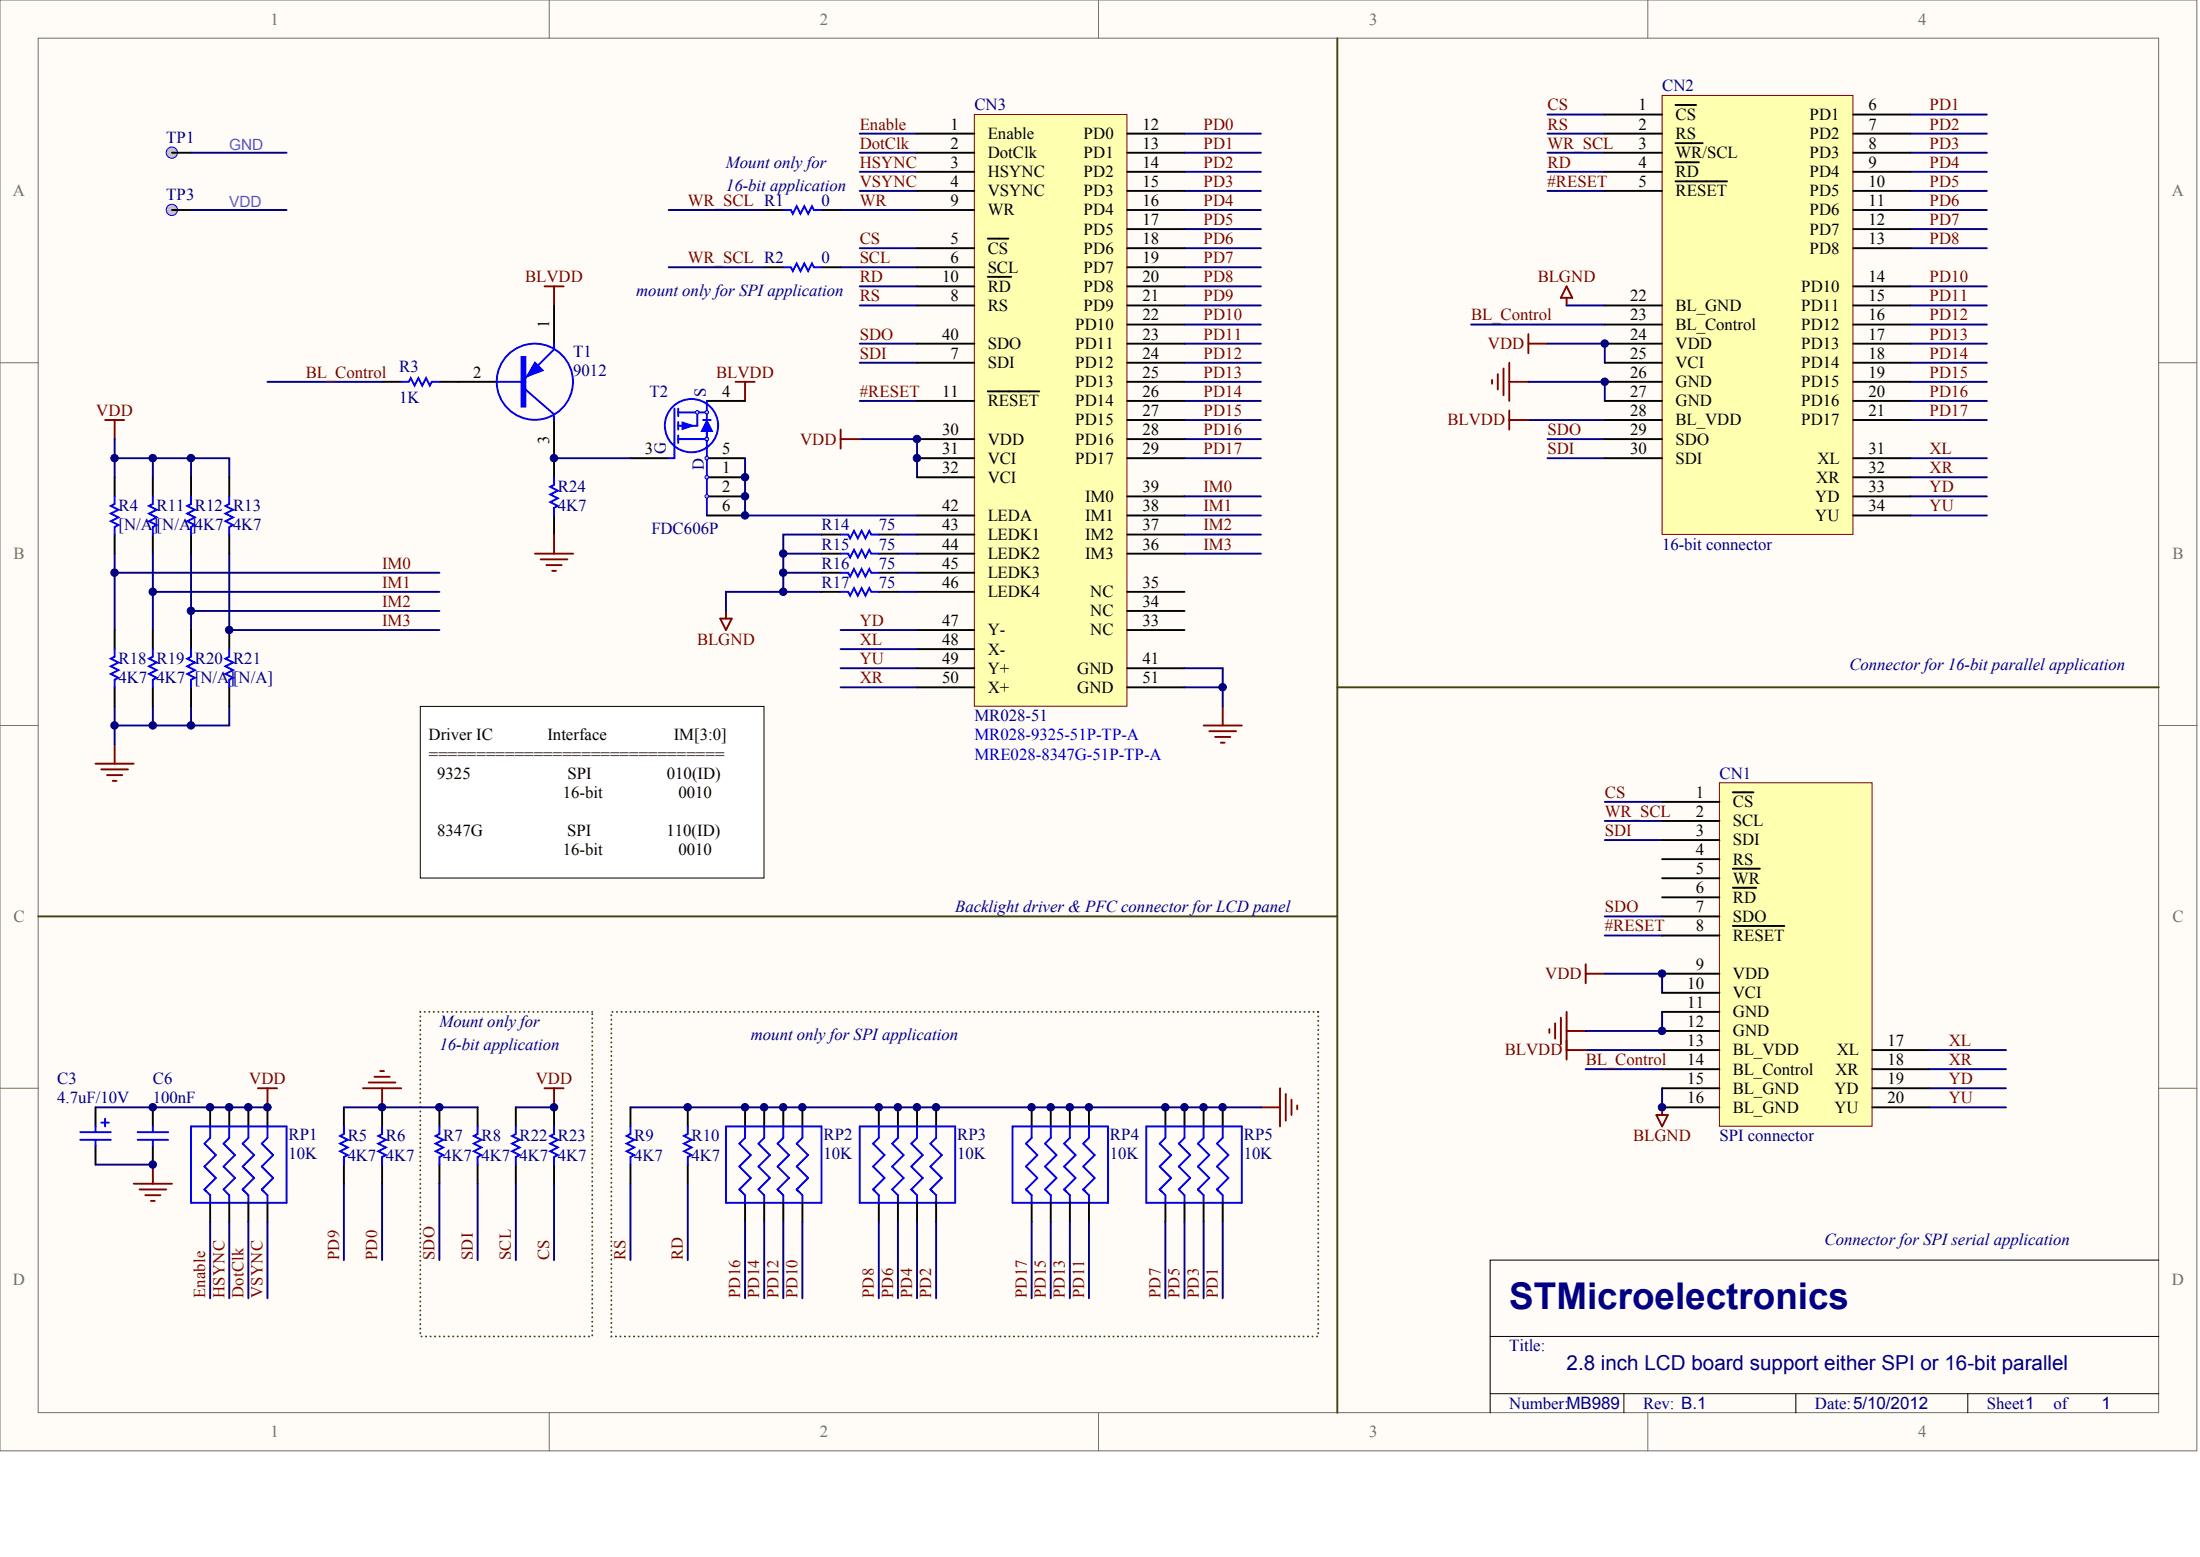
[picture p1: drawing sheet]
<svg xmlns="http://www.w3.org/2000/svg" width="840mm" height="594mm" viewBox="0 0 840 594" stroke-linecap="round" stroke-linejoin="round" font-family="sans-serif">
<g fill="#fffcf8" stroke="#716f64" stroke-width=".38">
<path d="M0 0h838.4v553.6h-838.4z"/>
<path d="M14.6 14.6h809.2v524.4h-809.2z"/>
</g>
<path d="M209.6 0v14.6M419.2 0v14.6M628.9 0v14.6M0 138.4h14.6M823.9 138.4h14.6M0 276.8h14.6M823.9 276.8h14.6M0 415.2h14.6M823.9 415.2h14.6M209.6 539.1v14.5M419.2 539.1v14.5M628.9 539.1v14.5" fill="none" stroke="#716f64" stroke-width=".38"/>
<path d="M823.9 480.8h-255.2v58.3M568.7 509.9h255.2M568.7 531.8h255.2M619.7 531.8v7.3M685.4 531.8v7.3M751 531.8v7.3" fill="none" stroke="#000" stroke-width=".38"/>
<g fill="none" stroke="#000080" stroke-width=".73">
<path d="M328.1 51h21.9M328.1 58.3h21.9M452.1 51h29.1M452.1 58.3h29.1M590.6 51h21.9M590.6 58.3h21.9M590.6 43.7h21.9M729.1 51h29.2M729.1 58.3h29.2M729.1 43.7h29.2M328.1 65.6h21.9M328.1 72.8h21.9"/>
<path d="M452.1 65.6h29.1M452.1 72.8h29.1M590.6 65.6h21.9M590.6 72.8h21.9M729.1 65.6h29.2M729.1 72.8h29.2M328.1 94.7h21.9M452.1 94.7h29.1M452.1 80.1h29.1M452.1 87.4h29.1M729.1 94.7h29.2M729.1 80.1h29.2"/>
<path d="M729.1 87.4h29.2M320.8 102h29.2M328.1 109.3h21.9M328.1 116.6h21.9M452.1 102h29.1M452.1 109.3h29.1M452.1 116.6h29.1M597.9 116.6h14.6M729.1 109.3h29.2M729.1 116.6h29.2M328.1 131.1h21.9M328.1 138.4h21.9"/>
<path d="M452.1 123.8h29.1M452.1 131.1h29.1M452.1 138.4h29.1M561.4 123.8h51.1M590.6 131.1h21.9v7.3M729.1 123.8h29.2M729.1 131.1h29.2M729.1 138.4h29.2M328.1 153h21.9M452.1 153h29.1M452.1 145.7h29.1M583.3 145.7h29.2v7.3"/>
<path d="M729.1 153h29.2M729.1 145.7h29.2M328.1 167.5h21.9v14.6M452.1 160.3h29.1M452.1 167.5h29.1M452.1 174.8h29.1M583.3 160.3h29.2M590.6 167.5h21.9M590.6 174.8h21.9M729.1 160.3h29.2M612.5 306h21.8M612.5 313.2h21.8"/>
<path d="M612.5 320.5h21.8M612.5 349.7h21.8M612.5 356.9h21.8M612.5 371.5h21.8v7.3M634.3 386.1v7.3h-29.1M605.2 400.7h29.1M605.2 407.9h29.1M634.3 415.2v7.3M36.5 422.5h65.6M240.6 422.5h240.6M36.5 444.4h21.8M131.2 451.7v29.1"/>
<path d="M145.8 451.7v29.1M167.7 451.7v29.1M182.3 451.7v29.1M240.6 451.7v29.1M262.5 451.7v29.1M80.2 466.2v29.2M87.5 466.2v29.2M94.8 466.2v29.2M102.1 466.2v29.2M284.4 466.2v29.2M291.6 466.2v29.2M298.9 466.2v29.2"/>
<path d="M306.2 466.2v29.2M335.4 466.2v29.2M342.7 466.2v29.2M350 466.2v29.2M357.3 466.2v29.2M393.7 466.2v29.2M401 466.2v29.2M408.3 466.2v29.2M415.6 466.2v29.2M444.8 466.2v29.2M452.1 466.2v29.2M459.3 466.2v29.2"/>
<path d="M466.6 466.2v29.2"/>
</g>
<g fill="none" stroke="#800000" stroke-width=".73">
<path d="M597.9 109.3l2.2 4.3h-4.4zM597.9 113.6v3M576 138.4v14.6M583.3 127.5v7.3M583.3 131.1h7.3M569.4 145v1.4M571.6 142.8v5.8M573.8 140.6v10.2M576 156.6v7.3M576 145.7h7.3M320.8 163.9v7.3M320.8 167.5h7.3"/>
<path d="M576 160.3h7.3M459.3 276.8h14.6M461.5 279h10.2M466.6 269.5v7.3M463.7 281.2h5.8M465.9 283.4h1.5M605.2 367.9v7.3M605.2 371.5h7.3M591.3 392.6v1.5M593.5 390.5v5.8M595.7 388.3v10.2M597.9 386.1v18.2"/>
<path d="M597.9 393.4h7.3M98.4 415.2h7.3M102.1 415.2v7.3M138.5 415.2h14.6M140.7 413h10.2M142.9 410.9h5.8M145.1 408.7h1.5M145.8 415.2v7.3M488.5 415.2v14.6M490.7 417.4v10.2M492.9 419.6v5.8M597.9 400.7h7.3"/>
<path d="M481.2 422.5h7.3M495.1 421.8v1.4M632.1 425.4h4.4l-2.2 4.4zM634.3 422.5v2.9M51 451.7h14.6M53.2 453.8h10.2M55.4 456h5.8M57.6 458.2h1.5M58.3 444.4v7.3"/>
</g>
<g fill="none" stroke="#00f" stroke-width=".73">
<path d="M30.6 432h11.7M30.6 434.9h11.7M36.5 429.8v2.2M36.5 434.9v2.2M38.6 428.3h3M40.1 426.9v2.9M52.5 432h11.7M52.5 434.9h11.7M58.3 429.8v2.2M58.3 434.9v2.2M72.9 429.8h36.5v29.1h-36.5zM80.2 429.8v4.4l-2.2 2.2 4.4 4.3-4.4 4.4 4.4 4.4-4.4 4.3 2.2 2.2v2.9"/>
<path d="M87.5 429.8v4.4l-2.2 2.2 4.4 4.3-4.4 4.4 4.4 4.4-4.4 4.3 2.2 2.2v2.9M94.8 429.8v4.4l-2.2 2.2 4.4 4.3-4.4 4.4 4.4 4.4-4.4 4.3 2.2 2.2v2.9M102.1 429.8v4.4l-2.2 2.2 4.4 4.3-4.4 4.4 4.4 4.4-4.4 4.3 2.2 2.2v2.9M131.2 429.8v2.9l-1.4 .7 2.9 1.5-2.9 1.5 2.9 1.4-2.9 1.5 2.9 1.4-1.5 .8v2.9M145.8 429.8v2.9l-1.4 .7 2.9 1.5-2.9 1.5 2.9 1.4-2.9 1.5 2.9 1.4-1.5 .8v2.9M167.7 429.8v2.9l-1.5 .7 3 1.5-3 1.5 3 1.4-3 1.5 3 1.4-1.5 .8v2.9M182.3 429.8v2.9l-1.5 .7 2.9 1.5-2.9 1.5 2.9 1.4-2.9 1.5 2.9 1.4-1.4 .8v2.9M240.6 429.8v2.9l-1.5 .7 3 1.5-3 1.5 3 1.4-3 1.5 3 1.4-1.5 .8v2.9M262.5 429.8v2.9l-1.5 .7 2.9 1.5-2.9 1.5 2.9 1.4-2.9 1.5 2.9 1.4-1.4 .8v2.9M277.1 429.8h36.4v29.1h-36.4zM284.4 429.8v4.4l-2.2 2.2 4.3 4.3-4.3 4.4 4.3 4.4-4.3 4.3 2.2 2.2v2.9M291.6 429.8v4.4l-2.1 2.2 4.3 4.3-4.3 4.4 4.3 4.4-4.3 4.3 2.1 2.2v2.9"/>
<path d="M298.9 429.8v4.4l-2.2 2.2 4.4 4.3-4.4 4.4 4.4 4.4-4.4 4.3 2.2 2.2v2.9M306.2 429.8v4.4l-2.2 2.2 4.4 4.3-4.4 4.4 4.4 4.4-4.4 4.3 2.2 2.2v2.9M328.1 429.8h36.5v29.1h-36.5zM335.4 429.8v4.4l-2.2 2.2 4.4 4.3-4.4 4.4 4.4 4.4-4.4 4.3 2.2 2.2v2.9M342.7 429.8v4.4l-2.2 2.2 4.4 4.3-4.4 4.4 4.4 4.4-4.4 4.3 2.2 2.2v2.9M350 429.8v4.4l-2.2 2.2 4.4 4.3-4.4 4.4 4.4 4.4-4.4 4.3 2.2 2.2v2.9M357.3 429.8v4.4l-2.2 2.2 4.4 4.3-4.4 4.4 4.4 4.4-4.4 4.3 2.2 2.2v2.9M386.4 429.8h36.5v29.1h-36.5zM393.7 429.8v4.4l-2.2 2.2 4.4 4.3-4.4 4.4 4.4 4.4-4.4 4.3 2.2 2.2v2.9M401 429.8v4.4l-2.2 2.2 4.4 4.3-4.4 4.4 4.4 4.4-4.4 4.3 2.2 2.2v2.9M408.3 429.8v4.4l-2.2 2.2 4.4 4.3-4.4 4.4 4.4 4.4-4.4 4.3 2.2 2.2v2.9M415.6 429.8v4.4l-2.2 2.2 4.4 4.3-4.4 4.4 4.4 4.4-4.4 4.3 2.2 2.2v2.9"/>
<path d="M437.5 429.8h36.4v29.1h-36.4zM444.8 429.8v4.4l-2.2 2.2 4.3 4.3-4.3 4.4 4.3 4.4-4.3 4.3 2.2 2.2v2.9M452.1 429.8v4.4l-2.2 2.2 4.3 4.3-4.3 4.4 4.3 4.4-4.3 4.3 2.2 2.2v2.9M459.3 429.8v4.4l-2.1 2.2 4.3 4.3-4.3 4.4 4.3 4.4-4.3 4.3 2.1 2.2v2.9M466.6 429.8v4.4l-2.2 2.2 4.4 4.3-4.4 4.4 4.4 4.4-4.4 4.3 2.2 2.2v2.9"/>
</g>
<g fill="none" stroke="#000" stroke-width=".73">
<path d="M36.5 422.5v7.3M36.5 437.1v7.3M58.3 422.5v7.3M58.3 437.1v7.3M80.2 422.5v7.3M87.5 422.5v7.3M94.8 422.5v7.3M102.1 422.5v7.3M131.2 422.5v7.3M145.8 422.5v7.3M167.7 422.5v7.3M182.3 422.5v7.3"/>
<path d="M240.6 422.5v7.3M262.5 422.5v7.3M284.4 422.5v7.3M291.6 422.5v7.3M298.9 422.5v7.3M306.2 422.5v7.3M335.4 422.5v7.3M342.7 422.5v7.3M350 422.5v7.3M357.3 422.5v7.3M393.7 422.5v7.3M401 422.5v7.3"/>
<path d="M408.3 422.5v7.3M415.6 422.5v7.3M444.8 422.5v7.3M452.1 422.5v7.3M459.3 422.5v7.3M466.6 422.5v7.3M80.2 458.9v7.3M87.5 458.9v7.3M94.8 458.9v7.3M102.1 458.9v7.3M131.2 444.4v7.3M145.8 444.4v7.3"/>
<path d="M167.7 444.4v7.3M182.3 444.4v7.3M240.6 444.4v7.3M262.5 444.4v7.3M284.4 458.9v7.3M291.6 458.9v7.3M298.9 458.9v7.3M306.2 458.9v7.3M335.4 458.9v7.3M342.7 458.9v7.3M350 458.9v7.3M357.3 458.9v7.3"/>
<path d="M393.7 458.9v7.3M401 458.9v7.3M408.3 458.9v7.3M415.6 458.9v7.3M444.8 458.9v7.3M452.1 458.9v7.3M459.3 458.9v7.3M466.6 458.9v7.3"/>
</g>
<path d="M510.4 14.6v524.5M510.4 262.2h313.5M14.6 349.7h495.8" fill="none" stroke="#3f4511" stroke-width=".73"/>
<path d="M226 386.1h-65.6v123.8h65.6v-123.8M503.1 386.1h-269.8v123.8h269.8v-123.8" fill="none" stroke="#3f4511" stroke-width=".73" stroke-dasharray="0 1.6"/>
<circle cx="65.6" cy="58.2" r="2.15" fill="#c0c0c0" stroke="#00f" stroke-width=".38"/>
<path d="M65.6 58.3h7.3" fill="none" stroke="#000" stroke-width=".73"/>
<circle cx="65.6" cy="80.1" r="2.15" fill="#c0c0c0" stroke="#00f" stroke-width=".38"/>
<path d="M65.6 80.1h7.3" fill="none" stroke="#000" stroke-width=".73"/>
<path d="M72.9 58.3h36.5M72.9 80.1h36.5" fill="none" stroke="#000080" stroke-width=".73"/>
<path d="M371.8 43.7h58.3v225.8h-58.3z" fill="#ffffb0" stroke="#800000" stroke-width=".38"/>
<g fill="none" stroke="#000" stroke-width=".73">
<path d="M350 51h21.8M350 58.3h21.8M430.2 51h21.9M430.2 58.3h21.9M350 65.6h21.8M350 72.8h21.8M430.2 65.6h21.9M430.2 72.8h21.9M350 94.7h21.8M350 80.1h21.8M377 91.1h7.8M430.2 94.7h21.9"/>
<path d="M430.2 80.1h21.9M430.2 87.4h21.9M350 102h21.8M350 116.6h21.8M350 109.3h21.8M377 105.6h8.9M430.2 102h21.9M430.2 116.6h21.9M430.2 109.3h21.9M350 138.4h21.8M350 131.1h21.8M430.2 138.4h21.9"/>
<path d="M430.2 123.8h21.9M430.2 131.1h21.9M350 153h21.8M377 149.3h19.6M430.2 153h21.9M430.2 145.7h21.9M350 167.5h21.8M350 174.8h21.8M430.2 160.3h21.9M430.2 167.5h21.9M430.2 174.8h21.9M43.7 182.1v7.3"/>
<path d="M58.3 182.1v7.3M350 182.1h21.8M350 196.7h21.8M430.2 196.7h21.9M430.2 189.4h21.9M43.7 204v7.3M58.3 204v7.3M350 211.3h21.8M350 204h21.8M350 218.5h21.8M430.2 211.3h21.9M430.2 204h21.9"/>
<path d="M350 225.8h21.8M430.2 233.1h21.9M430.2 225.8h21.9M350 240.4h21.8M350 255h21.8M350 247.7h21.8M430.2 240.4h21.9M430.2 255h21.9M350 262.2h21.8M430.2 262.2h21.9"/>
</g>
<g fill="none" stroke="#000080" stroke-width=".73">
<path d="M320.8 80.1h29.2M43.7 174.8h43.8v7.3M43.7 167.5v14.6M58.3 174.8v7.3M72.9 174.8v7.3M729.1 174.8h29.2M452.1 189.4h29.1M452.1 196.7h29.1M729.1 189.4h29.2M729.1 196.7h29.2M729.1 182.1h29.2M43.7 211.3v29.1"/>
<path d="M43.7 218.5h124M58.3 211.3v29.1M72.9 211.3v29.1M87.5 211.3v29.1h80.2M298.9 218.5h14.6M298.9 211.3h14.6M313.5 204h-14.6v21.8M342.7 218.5h7.3M342.7 204h7.3M342.7 211.3h7.3M452.1 204h29.1M452.1 211.3h29.1"/>
<path d="M58.3 225.8h109.4M72.9 233.1h94.8M342.7 225.8h7.3M320.8 240.4h29.2M320.8 247.7h29.2M320.8 255h29.2M452.1 255h14.5v14.5M43.7 269.5v14.6M58.3 269.5v7.3M72.9 269.5v7.3M87.5 269.5v7.3h-43.8M320.8 262.2h29.2"/>
<path d="M452.1 262.2h14.5"/>
</g>
<path d="M43.7 189.4v2.9l-1.4 .7 2.9 1.5-2.9 1.5 2.9 1.4-2.9 1.5 2.9 1.4-1.5 .8v2.9M58.3 189.4v2.9l-1.4 .7 2.9 1.5-2.9 1.5 2.9 1.4-2.9 1.5 2.9 1.4-1.5 .8v2.9" fill="none" stroke="#00f" stroke-width=".73"/>
<path d="M280.7 145.7h7.3M284.4 145.7v7.3M40.1 160.3h7.3M43.7 160.3v7.2M36.5 291.4h14.5M38.6 293.6h10.3M40.8 295.8h5.9M43 297.9h1.5M43.7 284.1v7.3" fill="none" stroke="#800000" stroke-width=".73"/>
<path d="M634.3 36.4h72.9v167.5h-72.9z" fill="#ffffb0" stroke="#800000" stroke-width=".38"/>
<g fill="none" stroke="#000" stroke-width=".73">
<path d="M612.5 43.7h21.8M612.5 51h21.8M612.5 58.3h21.8M639.4 40.1h7.9M639.4 54.6h10.4M707.2 43.7h21.9M707.2 51h21.9M707.2 58.3h21.9M612.5 65.6h21.8M612.5 72.8h21.8M639.4 61.9h9M639.4 69.2h19.7"/>
<path d="M707.2 65.6h21.9M707.2 72.8h21.9M707.2 80.1h21.9M707.2 87.4h21.9M707.2 94.7h21.9M612.5 116.6h21.8M707.2 116.6h21.9M707.2 109.3h21.9M612.5 131.1h21.8M612.5 138.4h21.8M612.5 123.8h21.8M707.2 131.1h21.9"/>
<path d="M707.2 138.4h21.9M707.2 123.8h21.9M612.5 145.7h21.8M612.5 153h21.8M707.2 145.7h21.9M707.2 153h21.9M612.5 160.3h21.8M612.5 167.5h21.8M612.5 174.8h21.8M707.2 160.3h21.9M707.2 174.8h21.9M707.2 182.1h21.9"/>
<path d="M707.2 189.4h21.9M707.2 196.7h21.9"/>
</g>
<path d="M656.2 298.7h58.3v131h-58.3z" fill="#ffffb0" stroke="#800000" stroke-width=".38"/>
<g fill="none" stroke="#000" stroke-width=".73">
<path d="M291.6 80.1h7.3M313.5 80.1h7.3M291.6 102h7.3M313.5 102h7.3M269.8 153h14.6M240.6 174.8h14.6M72.9 182.1v7.3M87.5 182.1v7.3M72.9 204v7.3M87.5 204v7.3M313.5 204h7.3M313.5 211.3h7.3"/>
<path d="M313.5 218.5h7.3M335.4 204h7.3M335.4 211.3h7.3M335.4 218.5h7.3M313.5 225.8h7.3M335.4 225.8h7.3M43.7 240.4v7.3M58.3 240.4v7.3M72.9 240.4v7.3M87.5 240.4v7.3M43.7 262.2v7.3M58.3 262.2v7.3"/>
<path d="M72.9 262.2v7.3M87.5 262.2v7.3M634.3 306h21.9M634.3 313.2h21.9M661.3 302.3h7.9M634.3 320.5h21.9M634.3 327.8h21.9M634.3 335.1h21.9M661.3 331.5h10.4M661.3 338.7h9M634.3 342.4h21.9M634.3 356.9h21.9"/>
<path d="M634.3 349.7h21.9M661.3 353.3h19.7M634.3 371.5h21.9M634.3 378.8h21.9M634.3 386.1h21.9M634.3 393.4h21.9M634.3 400.7h21.9M634.3 407.9h21.9M634.3 415.2h21.9M714.5 400.7h21.9M714.5 407.9h21.9M714.5 415.2h21.9"/>
<path d="M196.9 422.5v7.3M211.4 422.5v7.3M634.3 422.5h21.9M714.5 422.5h21.9M196.9 444.4v7.3M211.4 444.4v7.3"/>
</g>
<path d="M255.2 80.1h36.4M255.2 102h36.4M313.5 225.8h-36.4v7.3M736.4 400.7h29.2M736.4 407.9h29.2M736.4 415.2h29.2M131.2 422.5h51.1M196.9 422.5h14.5M736.4 422.5h29.2M196.9 451.7v29.1M211.4 451.7v29.1" fill="none" stroke="#000080" stroke-width=".73"/>
<path d="M274.9 236h4.4l-2.2 4.4zM277.1 233.1v2.9M207.8 415.2h7.3M211.4 415.2v7.3" fill="none" stroke="#800000" stroke-width=".73"/>
<g fill="none" stroke="#00f" stroke-width=".73">
<path d="M298.9 80.1h3l.7 1.5 1.4-2.9 1.5 2.9 1.5-2.9 1.4 2.9 1.5-2.9 .7 1.4h2.9M298.9 102h3l.7 1.4 1.4-2.9 1.5 2.9 1.5-2.9 1.4 2.9 1.5-2.9 .7 1.5h2.9M72.9 189.4v2.9l-1.4 .7 2.9 1.5-2.9 1.5 2.9 1.4-2.9 1.5 2.9 1.4-1.5 .8v2.9M87.5 189.4v2.9l-1.5 .7 3 1.5-3 1.5 3 1.4-3 1.5 3 1.4-1.5 .8v2.9M320.8 204h2.9l.8 1.4 1.4-2.9 1.5 2.9 1.4-2.9 1.5 2.9 1.4-2.9 .8 1.5h2.9M320.8 211.3h2.9l.8 1.4 1.4-2.9 1.5 2.9 1.4-2.9 1.5 2.9 1.4-2.9 .8 1.5h2.9M320.8 218.5h2.9l.8 1.5 1.4-2.9 1.5 2.9 1.4-2.9 1.5 2.9 1.4-2.9 .8 1.4h2.9M320.8 225.8h2.9l.8 1.5 1.4-2.9 1.5 2.9 1.4-2.9 1.5 2.9 1.4-2.9 .8 1.4h2.9M43.7 247.7v2.9l-1.4 .7 2.9 1.5-2.9 1.4 2.9 1.5-2.9 1.4 2.9 1.5-1.5 .7v2.9M58.3 247.7v2.9l-1.4 .7 2.9 1.5-2.9 1.4 2.9 1.5-2.9 1.4 2.9 1.5-1.5 .7v2.9M72.9 247.7v2.9l-1.4 .7 2.9 1.5-2.9 1.4 2.9 1.5-2.9 1.4 2.9 1.5-1.5 .7v2.9M87.5 247.7v2.9l-1.5 .7 3 1.5-3 1.4 3 1.5-3 1.4 3 1.5-1.5 .7v2.9"/>
<path d="M196.9 429.8v2.9l-1.5 .7 2.9 1.5-2.9 1.5 2.9 1.4-2.9 1.5 2.9 1.4-1.4 .8v2.9M211.4 429.8v2.9l-1.4 .7 2.9 1.5-2.9 1.5 2.9 1.4-2.9 1.5 2.9 1.4-1.5 .8v2.9"/>
</g>
<circle cx="269.8" cy="174.8" r=".36" fill="#00f"/>
<g fill="none" stroke="#00f" stroke-width=".73">
<path d="M257.4 155.9v18.9h-2.2M258.8 155.9v2.9M266.1 157.3v5.1h-7.3M269.8 153v4.3M258.8 167.5h7.3M258.8 161v2.9M258.8 166.1v2.9M269.8 160.3v7.2"/>
<circle cx="263.9" cy="162.4" r="10.2"/>
</g>
<path d="M269.8 174.8h14.6" fill="none" stroke="#000" stroke-width=".73"/>
<circle cx="269.7" cy="167.5" r=".69" fill="#c0c0c0" stroke="#00f" stroke-width=".38"/>
<path d="M258.8 157.3h11M266.1 167.5h3.7v29.2" fill="none" stroke="#00f" stroke-width=".73"/>
<g fill="#c0c0c0" stroke="#00f" stroke-width=".38">
<circle cx="269.7" cy="157.3" r=".69"/>
<circle cx="269.7" cy="167.5" r=".69"/>
<circle cx="266.1" cy="157.3" r=".69"/>
</g>
<path d="M269.8 158.1v8.7M268.3 160.3h2.9" fill="none" stroke="#00f" stroke-width=".73"/>
<g fill="#00f" stroke="#00f" stroke-width=".38">
<path d="M260.3 161l4.4 1.4-4.4 1.5z"/>
<path d="M269.8 160.3l2.2 4.3h-4.4z"/>
</g>
<path d="M269.8 182.1h14.6M269.8 189.4h14.6M269.8 196.7h14.6" fill="none" stroke="#000" stroke-width=".73"/>
<g fill="#c0c0c0" stroke="#00f" stroke-width=".38">
<circle cx="269.7" cy="174.8" r=".69"/>
<circle cx="269.7" cy="182.1" r=".69"/>
<circle cx="269.7" cy="189.4" r=".69"/>
</g>
<path d="M102.1 145.7h43.7M211.4 174.8h29.2M284.4 174.8v21.9h65.6" fill="none" stroke="#000080" stroke-width=".73"/>
<path d="M211.4 116.6v14.5M145.8 145.7h7.3M167.7 145.7h21.9M211.4 160.3v21.8M211.4 196.7v7.3" fill="none" stroke="#000" stroke-width=".73"/>
<g fill="none" stroke="#00f" stroke-width=".73">
<path d="M211.4 131.1v2.2l-10.9 10.9M153.1 145.7h2.9l.8-1.5 1.4 2.9 1.5-2.9 1.4 2.9 1.5-2.9 1.5 2.9 .7-1.4h2.9M189.6 145.7h10.9M200.5 148.6l10.9 9.5M211.4 158.8v1.5M211.4 182.1v2.9l-1.4 .8 2.9 1.4-2.9 1.5 2.9 1.4-2.9 1.5 2.9 1.4-1.5 .8v2.9"/>
<circle cx="204.1" cy="145.7" r="14.5"/>
</g>
<path d="M207.8 109.3h7.3M211.4 109.3v7.3M204.2 211.3h14.5M206.3 213.4h10.2M208.5 215.6h5.9M210.7 217.8h1.5M211.4 204v7.3" fill="none" stroke="#800000" stroke-width=".73"/>
<g fill="#00f" stroke="#00f" stroke-width=".73">
<path d="M204.2 138.4l2.9 2.9-5.9 2.2z"/>
<path d="M199 136.2h1.5v19h-1.5z" fill-rule="evenodd"/>
</g>
<path d="M160.4 269.5h131.2v65.5h-131.2z" fill="#fff" stroke="#000" stroke-width=".38"/>
<g fill="#000080" stroke="#000080" stroke-width=".38">
<circle cx="43.7" cy="276.8" r="1.42"/>
<circle cx="43.7" cy="218.5" r="1.42"/>
<circle cx="43.7" cy="174.8" r="1.42"/>
<circle cx="58.3" cy="444.3" r="1.42"/>
<circle cx="58.3" cy="422.5" r="1.42"/>
<circle cx="58.3" cy="276.8" r="1.42"/>
<circle cx="58.3" cy="225.8" r="1.42"/>
<circle cx="58.3" cy="174.8" r="1.42"/>
<circle cx="72.9" cy="276.8" r="1.42"/>
<circle cx="72.9" cy="233.1" r="1.42"/>
<circle cx="72.9" cy="174.8" r="1.42"/>
<circle cx="80.2" cy="422.5" r="1.42"/>
<circle cx="87.5" cy="422.5" r="1.42"/>
<circle cx="87.5" cy="240.4" r="1.42"/>
<circle cx="94.7" cy="422.5" r="1.42"/>
<circle cx="102" cy="422.5" r="1.42"/>
<circle cx="145.8" cy="422.5" r="1.42"/>
<circle cx="167.7" cy="422.5" r="1.42"/>
<circle cx="211.4" cy="422.5" r="1.42"/>
<circle cx="211.4" cy="174.8" r="1.42"/>
<circle cx="262.4" cy="422.5" r="1.42"/>
<circle cx="284.3" cy="422.5" r="1.42"/>
<circle cx="284.3" cy="196.6" r="1.42"/>
<circle cx="284.3" cy="189.4" r="1.42"/>
<circle cx="284.3" cy="182.1" r="1.42"/>
<circle cx="291.6" cy="422.5" r="1.42"/>
<circle cx="298.9" cy="422.5" r="1.42"/>
<circle cx="298.9" cy="225.8" r="1.42"/>
<circle cx="298.9" cy="218.5" r="1.42"/>
<circle cx="298.9" cy="211.2" r="1.42"/>
<circle cx="306.2" cy="422.5" r="1.42"/>
<circle cx="335.4" cy="422.5" r="1.42"/>
<circle cx="342.6" cy="422.5" r="1.42"/>
<circle cx="349.9" cy="422.5" r="1.42"/>
<circle cx="349.9" cy="174.8" r="1.42"/>
<circle cx="349.9" cy="167.5" r="1.42"/>
<circle cx="357.2" cy="422.5" r="1.42"/>
<circle cx="393.7" cy="422.5" r="1.42"/>
<circle cx="401" cy="422.5" r="1.42"/>
<circle cx="408.3" cy="422.5" r="1.42"/>
<circle cx="415.6" cy="422.5" r="1.42"/>
<circle cx="444.7" cy="422.5" r="1.42"/>
<circle cx="452" cy="422.5" r="1.42"/>
<circle cx="459.3" cy="422.5" r="1.42"/>
<circle cx="466.6" cy="422.5" r="1.42"/>
<circle cx="466.6" cy="262.2" r="1.42"/>
<circle cx="612.4" cy="145.7" r="1.42"/>
<circle cx="612.4" cy="131.1" r="1.42"/>
<circle cx="634.3" cy="422.5" r="1.42"/>
<circle cx="634.3" cy="393.3" r="1.42"/>
<circle cx="634.3" cy="371.5" r="1.42"/>
</g>
<text font-size="14.1" fill="#000080" x="576" y="499.3">STMicroelectronics</text>
<text font-size="7.9" fill="#000080" x="597.9" y="522.9">2.8 inch LCD board support either SPI or 16-bit parallel</text>
<text font-size="6.5" fill="#000080" x="802" y="537.7">1</text>
<g font-size="6.4" fill="#716f64">
<text x="103.2" y="9.3">1</text>
<text x="312.9" y="9.3">2</text>
<text x="522.5" y="9.3">3</text>
<text x="732.1" y="9.3">4</text>
<text x="5" y="74.9">A</text>
<text x="828.9" y="74.9">A</text>
<text x="5.2" y="213.3">B</text>
<text x="829.1" y="213.3">B</text>
<text x="5.2" y="351.7">C</text>
<text x="829.1" y="351.7">C</text>
<text x="5" y="490.1">D</text>
<text x="828.9" y="490.1">D</text>
<text x="103.2" y="548.4">1</text>
<text x="312.9" y="548.4">2</text>
<text x="522.5" y="548.4">3</text>
<text x="732.1" y="548.4">4</text>
</g>
<g font-size="6.4" fill="#000080">
<text x="634.3" y="34.8">CN2</text>
<text x="371.8" y="42.1">CN3</text>
<text x="63.4" y="54.5">TP1</text>
<text x="277.1" y="64">Mount only for</text>
<text x="63.4" y="76.4">TP3</text>
<text x="277.1" y="72.7">16-bit application</text>
<text x="313.5" y="78.6">0</text>
<text x="313.5" y="100.4">0</text>
<text x="242.8" y="112.8">mount only for SPI application</text>
<text x="218.7" y="136.1">T1</text>
<text x="152.4" y="141.9">R3</text>
<text x="218.7" y="143.4">9012</text>
<text x="152.4" y="153.6">1K</text>
<text x="247.9" y="151.4">T2</text>
<text x="212.9" y="187.8">R24</text>
<text x="45.2" y="195.1">R4</text>
<text x="59.8" y="195.1">R11 R12 R13</text>
<text x="212.9" y="195.1">4K7</text>
<text x="45.2" y="202.4">[N/A][N/A]4K7</text>
<text x="89" y="202.4">4K7</text>
<text x="248.6" y="203.9">FDC606P</text>
<text x="313.5" y="202.4">R14</text>
<text x="335.4" y="202.4">75</text>
<text x="313.5" y="209.7">R15</text>
<text x="335.4" y="209.7">75</text>
<text x="634.3" y="209.7">16-bit connector</text>
<text x="313.5" y="217">R16</text>
<text x="335.4" y="217">75</text>
<text x="313.5" y="224.3">R17</text>
<text x="335.4" y="224.3">75</text>
<text x="45.2" y="253.4">R18 R19 R20 R21</text>
<text x="705.8" y="255.6">Connector for 16-bit parallel application</text>
<text x="45.2" y="260.7">4K7</text>
<text x="59.8" y="260.7">4K7</text>
<text x="74.4" y="260.7">[N/A][N/A]</text>
<text x="371.8" y="275.2">MR028-51</text>
<text x="656.2" y="297.1">CN1</text>
<text x="364.6" y="348.1">Backlight driver &amp; PFC connector for LCD panel</text>
<text x="167.7" y="391.8">Mount only for</text>
<text x="167.7" y="400.5">16-bit application</text>
<text x="286.5" y="396.9">mount only for SPI application</text>
<text x="21.9" y="413.7">C3</text>
<text x="58.3" y="413.7">C6</text>
<text x="21.9" y="420.9">4.7uF/10V</text>
<text x="58.3" y="420.9">100nF</text>
<text x="110.1" y="434.8">RP1</text>
<text x="132.7" y="435.5">R5</text>
<text x="147.3" y="435.5">R6</text>
<text x="169.2" y="435.5">R7</text>
<text x="183.7" y="435.5">R8</text>
<text x="198.3" y="435.5">R22 R23</text>
<text x="242.1" y="435.5">R9</text>
<text x="263.9" y="435.5">R10</text>
<text x="314.2" y="434.8">RP2</text>
<text x="365.3" y="434.8">RP3</text>
<text x="423.6" y="434.8">RP4</text>
<text x="474.7" y="434.8">RP5</text>
<text x="656.2" y="435.5">SPI connector</text>
<text x="110.1" y="442.1">10K</text>
<text x="132.7" y="442.8">4K7</text>
<text x="147.3" y="442.8">4K7</text>
<text x="169.2" y="442.8">4K7</text>
<text x="183.7" y="442.8">4K7</text>
<text x="198.3" y="442.8">4K7</text>
<text x="212.9" y="442.8">4K7</text>
<text x="242.1" y="442.8">4K7</text>
<text x="263.9" y="442.8">4K7</text>
<text x="314.2" y="442.1">10K</text>
<text x="365.3" y="442.1">10K</text>
<text x="423.6" y="442.1">10K</text>
<text x="474.7" y="442.1">10K</text>
<text x="696.3" y="474.8">Connector for SPI serial application</text>
<text x="576" y="515.6">Title:</text>
<text x="576" y="537.5">Number:MB989</text>
<text x="627" y="537.5">Rev: B.1</text>
<text x="692.7" y="537.5">Date:5/10/2012</text>
<text x="758.3" y="537.5">Sheet1</text>
<text x="783.7" y="537.5">of</text>
</g>
<g font-size="6.4" fill="#800000">
<text x="590.6" y="42.1">CS</text>
<text x="736.4" y="42.1">PD1</text>
<text x="328.1" y="49.4">Enable</text>
<text x="459.3" y="49.4">PD0</text>
<text x="590.6" y="49.4">RS</text>
<text x="736.4" y="49.4">PD2</text>
<text x="328.1" y="56.7">DotClk</text>
<text x="459.3" y="56.7">PD1</text>
<text x="590.6" y="56.7">WR_SCL</text>
<text x="736.4" y="56.7">PD3</text>
<text x="328.1" y="64">HSYNC</text>
<text x="459.3" y="64">PD2</text>
<text x="590.6" y="64">RD</text>
<text x="736.4" y="64">PD4</text>
<text x="328.1" y="71.3">VSYNC</text>
<text x="459.3" y="71.3">PD3</text>
<text x="590.6" y="71.3">#RESET</text>
<text x="736.4" y="71.3">PD5</text>
<text x="262.5" y="78.6">WR_SCL R1</text>
<text x="328.1" y="78.6">WR</text>
<text x="459.3" y="78.6">PD4</text>
<text x="736.4" y="78.6">PD6</text>
<text x="459.3" y="85.8">PD5</text>
<text x="736.4" y="85.8">PD7</text>
<text x="328.1" y="93.1">CS</text>
<text x="459.3" y="93.1">PD6</text>
<text x="736.4" y="93.1">PD8</text>
<text x="262.5" y="100.4">WR_SCL R2</text>
<text x="328.1" y="100.4">SCL</text>
<text x="459.3" y="100.4">PD7</text>
<text x="200.4" y="107.7">BLVDD</text>
<text x="328.1" y="107.7">RD</text>
<text x="459.3" y="107.7">PD8</text>
<text x="586.9" y="107.7">BLGND</text>
<text x="736.4" y="107.7">PD10</text>
<text x="328.1" y="115">RS</text>
<text x="459.3" y="115">PD9</text>
<text x="736.4" y="115">PD11</text>
<text x="459.3" y="122.3">PD10</text>
<text x="561.4" y="122.3">BL_Control</text>
<text x="736.4" y="122.3">PD12</text>
<text x="328.1" y="129.5">SDO</text>
<text x="459.3" y="129.5">PD11</text>
<text x="736.4" y="129.5">PD13</text>
<text x="328.1" y="136.8">SDI</text>
<text x="459.3" y="136.8">PD12</text>
<text x="567.8" y="133.2">VDD</text>
<text x="736.4" y="136.8">PD14</text>
<text x="116.7" y="144.1">BL_Control</text>
<text x="273.3" y="144.1">BLVDD</text>
<text x="459.3" y="144.1">PD13</text>
<text x="736.4" y="144.1">PD15</text>
<text x="328.1" y="151.4">#RESET</text>
<text x="459.3" y="151.4">PD14</text>
<text x="736.4" y="151.4">PD16</text>
<text x="36.7" y="158.7">VDD</text>
<text x="459.3" y="158.7">PD15</text>
<text x="736.4" y="158.7">PD17</text>
<text x="459.3" y="166">PD16</text>
<text x="552.5" y="162.3">BLVDD</text>
<text x="590.6" y="166">SDO</text>
<text x="305.4" y="169.6">VDD</text>
<text x="459.3" y="173.3">PD17</text>
<text x="590.6" y="173.3">SDI</text>
<text x="736.4" y="173.3">XL</text>
<text x="736.4" y="180.5">XR</text>
<text x="459.3" y="187.8">IM0</text>
<text x="736.4" y="187.8">YD</text>
<text x="459.3" y="195.1">IM1</text>
<text x="736.4" y="195.1">YU</text>
<text x="459.3" y="202.4">IM2</text>
<text x="459.3" y="209.7">IM3</text>
<text x="145.8" y="217">IM0</text>
<text x="145.8" y="224.3">IM1</text>
<text x="145.8" y="231.5">IM2</text>
<text x="145.8" y="238.8">IM3</text>
<text x="328.1" y="238.8">YD</text>
<text x="266.1" y="246.1">BLGND</text>
<text x="328.1" y="246.1">XL</text>
<text x="328.1" y="253.4">YU</text>
<text x="328.1" y="260.7">XR</text>
<text x="612.5" y="304.4">CS</text>
<text x="612.5" y="311.7">WR_SCL</text>
<text x="612.5" y="319">SDI</text>
<text x="612.5" y="348.1">SDO</text>
<text x="612.5" y="355.4">#RESET</text>
<text x="589.7" y="373.6">VDD</text>
<text x="743.7" y="399.1">XL</text>
<text x="574.3" y="402.7">BLVDD</text>
<text x="605.2" y="406.4">BL_Control</text>
<text x="743.7" y="406.4">XR</text>
<text x="95.1" y="413.7">VDD</text>
<text x="204.4" y="413.7">VDD</text>
<text x="743.7" y="413.7">YD</text>
<text x="743.7" y="420.9">YU</text>
<text x="623.3" y="435.5">BLGND</text>
</g>
<g font-size="6.4">
<text x="625.3" y="42.1">1</text>
<text x="639.4" y="45.8">CS</text>
<text x="690.6" y="45.8">PD1</text>
<text x="713.1" y="42.1">6</text>
<text x="362.8" y="49.4">1</text>
<text x="377" y="53.1">Enable</text>
<text x="413.6" y="53.1">PD0</text>
<text x="436" y="49.4">12</text>
<text x="625.3" y="49.4">2</text>
<text x="639.4" y="53.1">RS</text>
<text x="690.6" y="53.1">PD2</text>
<text x="713.1" y="49.4">7</text>
<text x="362.8" y="56.7">2</text>
<text x="436" y="56.7">13</text>
<text x="625.3" y="56.7">3</text>
<text x="713.1" y="56.7">8</text>
<text x="362.8" y="64">3</text>
<text x="377" y="60.3">DotClk</text>
<text x="413.6" y="60.3">PD1</text>
<text x="436" y="64">14</text>
<text x="625.3" y="64">4</text>
<text x="639.4" y="60.3">WR/SCL</text>
<text x="690.6" y="60.3">PD3</text>
<text x="713.1" y="64">9</text>
<text x="362.8" y="71.3">4</text>
<text x="377" y="67.6">HSYNC</text>
<text x="413.6" y="67.6">PD2</text>
<text x="436" y="71.3">15</text>
<text x="625.3" y="71.3">5</text>
<text x="639.4" y="67.6">RD</text>
<text x="690.6" y="67.6">PD4</text>
<text x="713.1" y="71.3">10</text>
<text x="377" y="74.9">VSYNC</text>
<text x="413.6" y="74.9">PD3</text>
<text x="639.4" y="74.9">RESET</text>
<text x="690.6" y="74.9">PD5</text>
<text x="362.8" y="78.6">9</text>
<text x="377" y="82.2">WR</text>
<text x="413.6" y="82.2">PD4</text>
<text x="436" y="78.6">16</text>
<text x="690.6" y="82.2">PD6</text>
<text x="713.1" y="78.6">11</text>
<text x="413.6" y="89.5">PD5</text>
<text x="436" y="85.8">17</text>
<text x="690.6" y="89.5">PD7</text>
<text x="713.1" y="85.8">12</text>
<text x="362.8" y="93.1">5</text>
<text x="436" y="93.1">18</text>
<text x="713.1" y="93.1">13</text>
<text x="362.8" y="100.4">6</text>
<text x="377" y="96.8">CS</text>
<text x="413.6" y="96.8">PD6</text>
<text x="436" y="100.4">19</text>
<text x="690.6" y="96.8">PD8</text>
<text x="359.6" y="107.7">10</text>
<text x="377" y="104.1">SCL</text>
<text x="413.6" y="104.1">PD7</text>
<text x="436" y="107.7">20</text>
<text x="713.1" y="107.7">14</text>
<text x="377" y="111.3">RD</text>
<text x="413.6" y="111.3">PD8</text>
<text x="687.4" y="111.3">PD10</text>
<text x="362.8" y="115">8</text>
<text x="377" y="118.6">RS</text>
<text x="413.6" y="118.6">PD9</text>
<text x="436" y="115">21</text>
<text x="622.1" y="115">22</text>
<text x="639.4" y="118.6">BL_GND</text>
<text x="687.4" y="118.6">PD11</text>
<text x="713.1" y="115">15</text>
<text x="410.3" y="125.9">PD10</text>
<text x="436" y="122.3">22</text>
<text x="622.1" y="122.3">23</text>
<text x="639.4" y="125.9">BL_Control</text>
<text x="687.4" y="125.9">PD12</text>
<text x="713.1" y="122.3">16</text>
<text x="359.6" y="129.5">40</text>
<text x="436" y="129.5">23</text>
<text x="622.1" y="129.5">24</text>
<text x="713.1" y="129.5">17</text>
<text x="362.8" y="136.8">7</text>
<text x="377" y="133.2">SDO</text>
<text x="410.3" y="133.2">PD11</text>
<text x="436" y="136.8">24</text>
<text x="622.1" y="136.8">25</text>
<text x="639.4" y="133.2">VDD</text>
<text x="687.4" y="133.2">PD13</text>
<text x="713.1" y="136.8">18</text>
<text x="377" y="140.5">SDI</text>
<text x="410.3" y="140.5">PD12</text>
<text x="639.4" y="140.5">VCI</text>
<text x="687.4" y="140.5">PD14</text>
<text x="180.5" y="144.1">2</text>
<text x="410.3" y="147.8">PD13</text>
<text x="436" y="144.1">25</text>
<text x="622.1" y="144.1">26</text>
<text x="639.4" y="147.8">GND</text>
<text x="687.4" y="147.8">PD15</text>
<text x="713.1" y="144.1">19</text>
<text x="275.6" y="151.4">4</text>
<text x="359.6" y="151.4">11</text>
<text x="377" y="155">RESET</text>
<text x="410.3" y="155">PD14</text>
<text x="436" y="151.4">26</text>
<text x="622.1" y="151.4">27</text>
<text x="639.4" y="155">GND</text>
<text x="687.4" y="155">PD16</text>
<text x="713.1" y="151.4">20</text>
<text x="436" y="158.7">27</text>
<text x="622.1" y="158.7">28</text>
<text x="713.1" y="158.7">21</text>
<text x="359.6" y="166">30</text>
<text x="410.3" y="162.3">PD15</text>
<text x="436" y="166">28</text>
<text x="622.1" y="166">29</text>
<text x="639.4" y="162.3">BL_VDD</text>
<text x="687.4" y="162.3">PD17</text>
<text x="246.1" y="173.3">3</text>
<text x="275.6" y="173.3">5</text>
<text x="359.6" y="173.3">31</text>
<text x="377" y="169.6">VDD</text>
<text x="410.3" y="169.6">PD16</text>
<text x="436" y="173.3">29</text>
<text x="622.1" y="173.3">30</text>
<text x="639.4" y="169.6">SDO</text>
<text x="713.1" y="173.3">31</text>
<text x="377" y="176.9">VCI</text>
<text x="410.3" y="176.9">PD17</text>
<text x="639.4" y="176.9">SDI</text>
<text x="693.7" y="176.9">XL</text>
<text x="275.6" y="180.5">1</text>
<text x="359.6" y="180.5">32</text>
<text x="377" y="184.2">VCI</text>
<text x="693.2" y="184.2">XR</text>
<text x="713.1" y="180.5">32</text>
<text x="275.6" y="187.8">2</text>
<text x="414.1" y="191.5">IM0</text>
<text x="436" y="187.8">39</text>
<text x="692.8" y="191.5">YD</text>
<text x="713.1" y="187.8">33</text>
<text x="275.6" y="195.1">6</text>
<text x="359.6" y="195.1">42</text>
<text x="436" y="195.1">38</text>
<text x="713.1" y="195.1">34</text>
<text x="359.6" y="202.4">43</text>
<text x="377" y="198.8">LEDA</text>
<text x="414.1" y="198.8">IM1</text>
<text x="436" y="202.4">37</text>
<text x="692.8" y="198.8">YU</text>
<text x="359.6" y="209.7">44</text>
<text x="377" y="206">LEDK1</text>
<text x="414.1" y="206">IM2</text>
<text x="436" y="209.7">36</text>
<text x="377" y="213.3">LEDK2</text>
<text x="414.1" y="213.3">IM3</text>
<text x="359.6" y="217">45</text>
<text x="377" y="220.6">LEDK3</text>
<text x="359.6" y="224.3">46</text>
<text x="377" y="227.9">LEDK4</text>
<text x="416.1" y="227.9">NC</text>
<text x="436" y="224.3">35</text>
<text x="436" y="231.5">34</text>
<text x="359.6" y="238.8">47</text>
<text x="416.1" y="235.2">NC</text>
<text x="436" y="238.8">33</text>
<text x="377" y="242.5">Y-</text>
<text x="416.1" y="242.5">NC</text>
<text x="359.6" y="246.1">48</text>
<text x="377" y="249.7">X-</text>
<text x="359.6" y="253.4">49</text>
<text x="377" y="257">Y+</text>
<text x="411.1" y="257">GND</text>
<text x="436" y="253.4">41</text>
<text x="359.6" y="260.7">50</text>
<text x="436" y="260.7">51</text>
<text x="377" y="264.3">X+</text>
<text x="411.1" y="264.3">GND</text>
<text x="163.6" y="282.5">Driver IC</text>
<text x="208.9" y="282.5">Interface</text>
<text x="257.1" y="282.5">IM[3:0]</text>
<text x="163.7" y="289.8">===============================</text>
<text x="166.8" y="297.1">9325</text>
<text x="216.6" y="297.1">SPI</text>
<text x="254.5" y="297.1">010(ID)</text>
<text x="214.8" y="304.4">16-bit</text>
<text x="258.9" y="304.4">0010</text>
<text x="647.2" y="304.4">1</text>
<text x="647.2" y="311.7">2</text>
<text x="661.3" y="308">CS</text>
<text x="661.3" y="315.3">SCL</text>
<text x="166.8" y="319">8347G</text>
<text x="216.4" y="319">SPI</text>
<text x="254.4" y="319">110(ID)</text>
<text x="647.2" y="319">3</text>
<text x="661.3" y="322.6">SDI</text>
<text x="214.8" y="326.2">16-bit</text>
<text x="258.9" y="326.2">0010</text>
<text x="647.2" y="326.2">4</text>
<text x="661.3" y="329.9">RS</text>
<text x="647.2" y="333.5">5</text>
<text x="647.2" y="340.8">6</text>
<text x="661.3" y="337.2">WR</text>
<text x="661.3" y="344.4">RD</text>
<text x="647.2" y="348.1">7</text>
<text x="661.3" y="351.7">SDO</text>
<text x="647.2" y="355.4">8</text>
<text x="661.3" y="359">RESET</text>
<text x="647.2" y="369.9">9</text>
<text x="644" y="377.2">10</text>
<text x="661.3" y="373.6">VDD</text>
<text x="661.3" y="380.9">VCI</text>
<text x="644" y="384.5">11</text>
<text x="661.3" y="388.2">GND</text>
<text x="644" y="391.8">12</text>
<text x="661.3" y="395.4">GND</text>
<text x="644" y="399.1">13</text>
<text x="720.4" y="399.1">17</text>
<text x="644" y="406.4">14</text>
<text x="661.3" y="402.7">BL_VDD</text>
<text x="701" y="402.7">XL</text>
<text x="720.4" y="406.4">18</text>
<text x="644" y="413.7">15</text>
<text x="661.3" y="410">BL_Control</text>
<text x="700.5" y="410">XR</text>
<text x="720.4" y="413.7">19</text>
<text x="661.3" y="417.3">BL_GND</text>
<text x="700.1" y="417.3">YD</text>
<text x="644" y="420.9">16</text>
<text x="661.3" y="424.6">BL_GND</text>
<text x="700.1" y="424.6">YU</text>
<text x="720.4" y="420.9">20</text>
</g>
<g font-size="6.4" fill="#00f">
<text x="371.8" y="282.5">MR028-9325-51P-TP-A</text>
<text x="371.8" y="289.8">MRE028-8347G-51P-TP-A</text>
</g>
<g font-size="6.3">
<text x="209.6" y="125.3" transform="rotate(-90 209.6 125.3)">1</text>
<text x="209.6" y="169.4" transform="rotate(-90 209.6 169.4)">3</text>
</g>
<g font-size="6.3" fill="#000080">
<text x="269.4" y="151.5" transform="rotate(-90 269.4 151.5)">S</text>
<text x="254.1" y="173.4" transform="rotate(-90 254.1 173.4)">G</text>
<text x="268.6" y="179.2" transform="rotate(-90 268.6 179.2)">D</text>
</g>
<g font-size="6.3" fill="#800000">
<text x="129.4" y="480.8" transform="rotate(-90 129.4 480.8)">PD9</text>
<text x="144" y="480.8" transform="rotate(-90 144 480.8)">PD0</text>
<text x="165.8" y="480.8" transform="rotate(-90 165.8 480.8)">SDO</text>
<text x="180.4" y="480.8" transform="rotate(-90 180.4 480.8)">SDI</text>
<text x="195" y="480.8" transform="rotate(-90 195 480.8)">SCL</text>
<text x="209.6" y="480.8" transform="rotate(-90 209.6 480.8)">CS</text>
<text x="238.7" y="480.8" transform="rotate(-90 238.7 480.8)">RS</text>
<text x="260.6" y="480.8" transform="rotate(-90 260.6 480.8)">RD</text>
<text x="78.3" y="495.4" transform="rotate(-90 78.3 495.4)">Enable</text>
<text x="85.6" y="495.4" transform="rotate(-90 85.6 495.4)">HSYNC</text>
<text x="92.9" y="495.4" transform="rotate(-90 92.9 495.4)">DotClk</text>
<text x="100.2" y="495.4" transform="rotate(-90 100.2 495.4)">VSYNC</text>
<text x="282.5" y="495.4" transform="rotate(-90 282.5 495.4)">PD16</text>
<text x="289.8" y="495.4" transform="rotate(-90 289.8 495.4)">PD14</text>
<text x="297.1" y="495.4" transform="rotate(-90 297.1 495.4)">PD12</text>
<text x="304.4" y="495.4" transform="rotate(-90 304.4 495.4)">PD10</text>
<text x="333.5" y="495.4" transform="rotate(-90 333.5 495.4)">PD8</text>
<text x="340.8" y="495.4" transform="rotate(-90 340.8 495.4)">PD6</text>
<text x="348.1" y="495.4" transform="rotate(-90 348.1 495.4)">PD4</text>
<text x="355.4" y="495.4" transform="rotate(-90 355.4 495.4)">PD2</text>
<text x="391.9" y="495.4" transform="rotate(-90 391.9 495.4)">PD17</text>
<text x="399.2" y="495.4" transform="rotate(-90 399.2 495.4)">PD15</text>
<text x="406.4" y="495.4" transform="rotate(-90 406.4 495.4)">PD13</text>
<text x="413.7" y="495.4" transform="rotate(-90 413.7 495.4)">PD11</text>
<text x="442.9" y="495.4" transform="rotate(-90 442.9 495.4)">PD7</text>
<text x="450.2" y="495.4" transform="rotate(-90 450.2 495.4)">PD5</text>
<text x="457.5" y="495.4" transform="rotate(-90 457.5 495.4)">PD3</text>
<text x="464.8" y="495.4" transform="rotate(-90 464.8 495.4)">PD1</text>
</g>
<g font-size="5.9" fill="#8a20db">
<text x="87.5" y="57.1">GND</text>
<text x="87.5" y="79">VDD</text>
</g>
</svg>
